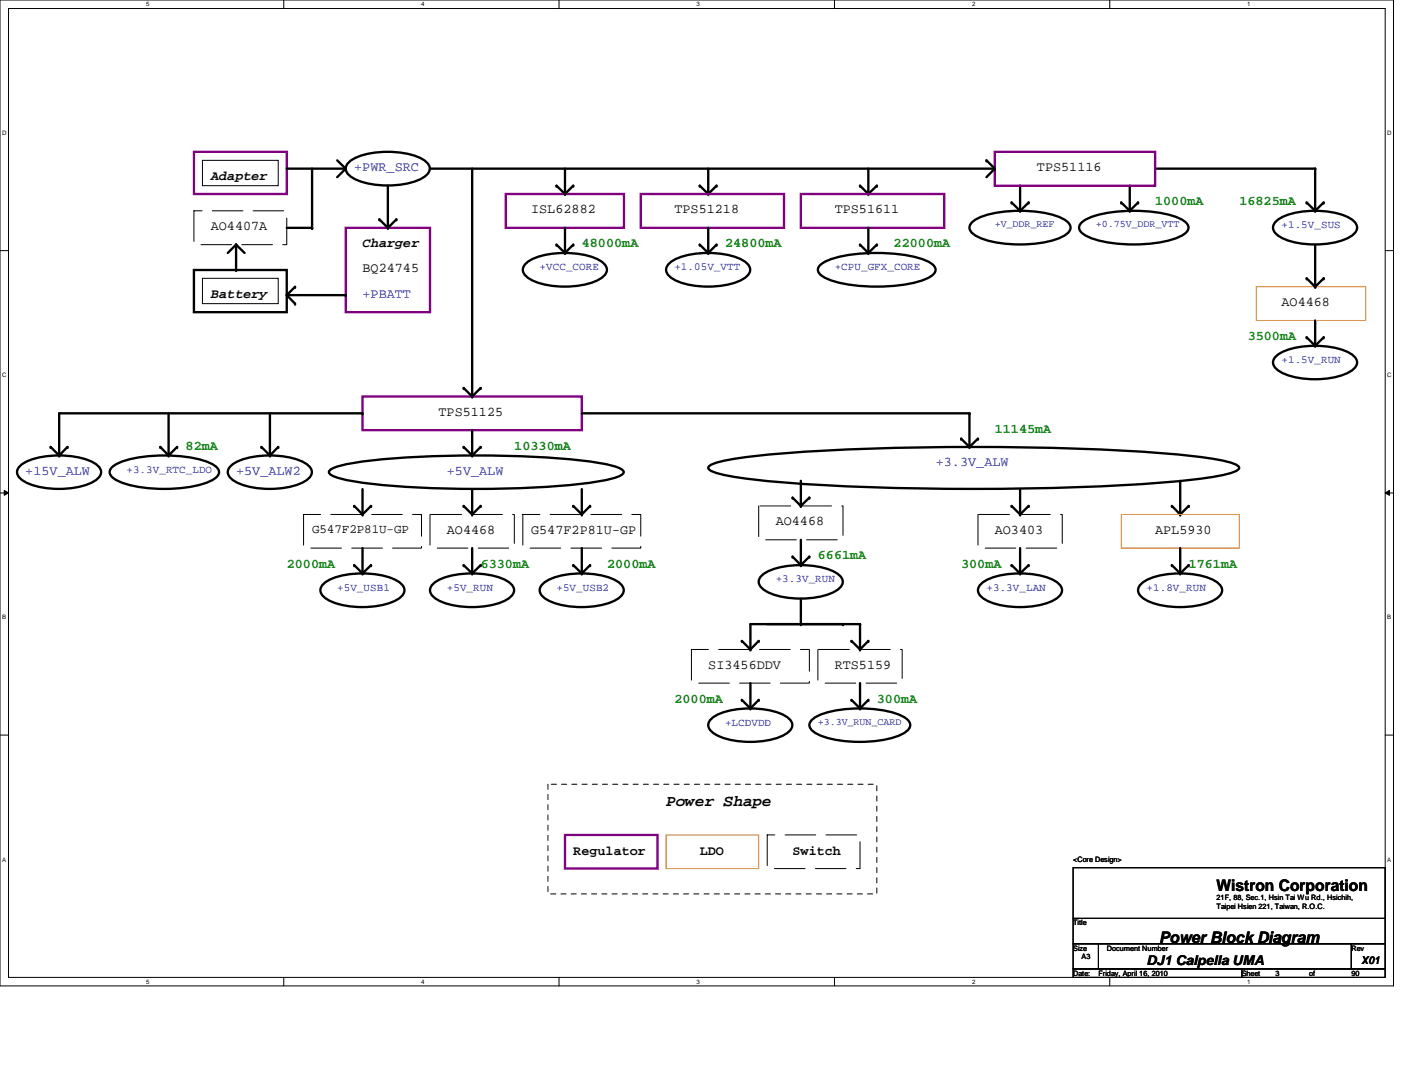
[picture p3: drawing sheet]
<svg xmlns="http://www.w3.org/2000/svg" width="279mm" height="216mm" viewBox="0 0 279 216" stroke-linecap="round" stroke-linejoin="round" font-family="sans-serif">
<path d="M0 0h277.1v196h-277.1zM1.7 1.7h273.8v192.6h-273.8z" fill="none" stroke="#000" stroke-width=".2"/>
<g fill="#fff">
<path d="M29 .2h.7v1.3h-.7z"/>
<path d="M29 194.5h.7v1.3h-.7z"/>
</g>
<path d="M56.4 0v1.7M56.4 194.3v1.7" fill="none" stroke="#000" stroke-width=".2"/>
<g fill="#fff">
<path d="M83.8 .2h.6v1.3h-.6z"/>
<path d="M83.8 194.5h.6v1.3h-.6z"/>
</g>
<path d="M111.2 0v1.7M111.2 194.3v1.7" fill="none" stroke="#000" stroke-width=".2"/>
<g fill="#fff">
<path d="M138.5 .2h.6v1.3h-.6z"/>
<path d="M138.5 194.5h.6v1.3h-.6z"/>
</g>
<path d="M165.9 0v1.7M165.9 194.3v1.7" fill="none" stroke="#000" stroke-width=".2"/>
<g fill="#fff">
<path d="M193.3 .2h.6v1.3h-.6z"/>
<path d="M193.3 194.5h.6v1.3h-.6z"/>
</g>
<path d="M220.7 0v1.7M220.7 194.3v1.7" fill="none" stroke="#000" stroke-width=".2"/>
<g fill="#fff">
<path d="M248 .2h.7v1.3h-.7z"/>
<path d="M248 194.5h.7v1.3h-.7z"/>
<path d="M.4 25.7h.9v1.4h-.9z"/>
<path d="M275.9 25.7h.8v1.4h-.8z"/>
<path d="M.4 73.9h.9v1.3h-.9z"/>
<path d="M275.9 73.9h.8v1.3h-.8z"/>
</g>
<path d="M0 49.8h1.7M275.5 49.8h1.7" fill="none" stroke="#000" stroke-width=".2"/>
<g fill="#fff">
<path d="M.4 122h.8v1.4h-.8z"/>
<path d="M275.9 122h.7v1.4h-.7z"/>
</g>
<path d="M0 98h1.7M.8 97.5l.9 .5-.9 .5zM275.5 98l.8-.5v1zM275.5 98h1.7" fill="none" stroke="#000" stroke-width=".2"/>
<path d="M.8 97.5l.9 .5-.9 .5zM275.5 98l.8-.5v1z" fill="#000"/>
<g fill="#fff">
<path d="M.4 170.2h.8v1.3h-.8z"/>
<path d="M275.9 170.2h.7v1.3h-.7z"/>
</g>
<path d="M40.3 31.9h15v5h-15zM40.3 55.3h15v5.1h-15zM0 146.1h1.7M275.5 146.1h1.7M213.4 172.5h62.1v10.1h-62.1zM213.4 182.6h62.1v5h-62.1zM213.4 187.6h5v5h-5zM213.4 192.6h33.5v1.7h-33.5zM218.4 187.6h50.3v5h-50.3zM246.9 192.6h28.6v1.7h-28.6zM268.7 187.6h6.8v5h-6.8z" fill="none" stroke="#000" stroke-width=".2"/>
<path d="M38.6 30.2h18.4v8.4h-18.4zM100.6 38.6h23.5v6.7h-23.5zM127.4 38.6h28.5v6.7h-28.5zM159.3 38.6h28.5v6.7h-28.5zM197.8 30.2h31.9v6.7h-31.9zM68.7 45.3h16.8v16.8h-16.8zM72.1 78.8h43.6v6.7h-43.6zM112.4 166h18.4v6.7h-18.4z" fill="none" stroke="#800080" stroke-width=".47"/>
<g fill="none" stroke="#000" stroke-width=".47">
<path d="M57 33.5h11.7M62.1 33.5v11.8h-5.1M67.1 31.9l1.6 1.6M68.7 33.5l-1.6 1.7M69.2 32.5a8.7 8.7 0 0 1 5.2-2.1 17 17 0 0 1 9.4 1.1 2.23 2.23 0 0 1 1.6 2.6 6.1 6.1 0 0 1-4.5 2.4 17.5 17.5 0 0 1-10.5-1 2.23 2.23 0 0 1-1.5-2.5zM77.1 36.9v8.4M85.5 33.5h112.3M93.9 33.5v45.3M110.7 36.9l1.7 1.7M112.4 33.5v5.1M114 36.9l-1.6 1.7M139.1 36.9l1.7 1.7"/>
<path d="M140.8 33.5v5.1M142.5 36.9l-1.7 1.7M171 36.9l1.7 1.7M172.7 33.5v5.1M174.4 36.9l-1.7 1.7M196.2 31.9l1.6 1.6M197.8 33.5l-1.6 1.7M202.9 36.9v5M224.7 36.9v5M229.7 33.5h31.8v8.4M38.6 53.7h18.4v8.4h-18.4zM46.9 48.6v5.1"/>
<path d="M46.9 48.6l-1.6 1.7M46.9 48.6l1.7 1.7M57 58.7l1.7 1.7M57 58.7h11.7M58.7 57l-1.7 1.7M75.4 43.6l1.7 1.7M78.8 43.6l-1.7 1.7M104.4 52.6a8.7 8.7 0 0 1 5.3-2.1 17 17 0 0 1 9.4 1.2 2.23 2.23 0 0 1 1.5 2.5 6.1 6.1 0 0 1-4.4 2.4 17.5 17.5 0 0 1-10.6-1 2.23 2.23 0 0 1-1.5-2.5zM110.7 48.6l1.7 1.7M112.4 45.3v5M114 48.6l-1.6 1.7M132.9 52.6a8.7 8.7 0 0 1 5.3-2.1 17 17 0 0 1 9.4 1.2 2.23 2.23 0 0 1 1.5 2.5 6.1 6.1 0 0 1-4.5 2.4 17.5 17.5 0 0 1-10.5-1 2.23 2.23 0 0 1-1.5-2.5z"/>
<path d="M139.1 48.6l1.7 1.7M140.8 45.3v5M142.5 48.6l-1.7 1.7M163.1 52.7a10.5 10.5 0 0 1 5.3-2 35 35 0 0 1 15.2 .9 3.3 3.3 0 0 1 2.5 2 2.28 2.28 0 0 1-1.6 1.7 30.2 30.2 0 0 1-14.7 1.4l-1.4-.2a10.7 10.7 0 0 1-5.3-2 1.15 1.15 0 0 1 0-1.8zM171 48.6l1.7 1.7M172.7 45.3v5M174.4 48.6l-1.7 1.7M193.2 44.3a9.8 9.8 0 0 1 5.4-2.1 24.2 24.2 0 0 1 12.7 1.2 2.06 2.06 0 0 1 1.5 2.3 6.6 6.6 0 0 1-4.5 2.4 24.7 24.7 0 0 1-13.9-1 2.05 2.05 0 0 1-1.5-2.3zM201.2 40.3l1.7 1.6M204.6 40.3l-1.7 1.6M215 44.3a11.1 11.1 0 0 1 5.9-2.1 28.1 28.1 0 0 1 13.7 1.2 2.46 2.46 0 0 1 1.7 1.9 2.46 2.46 0 0 1-1.7 1.8 27.9 27.9 0 0 1-18.3 0 2.46 2.46 0 0 1-1.7-1.8l.1-.5zM223 40.3l1.7 1.6"/>
<path d="M226.3 40.3l-1.6 1.6M253.6 44.2a8.7 8.7 0 0 1 5.3-2.1 17 17 0 0 1 9.4 1.2 2.23 2.23 0 0 1 1.5 2.5 6.1 6.1 0 0 1-4.5 2.4 17.5 17.5 0 0 1-10.5-1 2.23 2.23 0 0 1-1.5-2.5zM259.8 40.3l1.7 1.6M259.8 55.3l1.7 1.7M261.5 48.6v8.4M263.2 40.3l-1.7 1.6M263.2 55.3l-1.7 1.7M92.2 77.1l1.7 1.7M95.6 77.1l-1.7 1.7M253.6 71a8.8 8.8 0 0 1 5.3-2.1 17.1 17.1 0 0 1 9.4 1.2 2.2 2.2 0 0 1 1.5 2.5 6.1 6.1 0 0 1-4.5 2.4 17.5 17.5 0 0 1-10.5-1 2.22 2.22 0 0 1-1.5-2.5zM259.8 67.1l1.7 1.6M261.5 63.7v5"/>
<path d="M263.2 67.1l-1.7 1.6M3.8 92.8a8.8 8.8 0 0 1 5.3-2.1 17.1 17.1 0 0 1 9.4 1.2 2.2 2.2 0 0 1 1.5 2.5 6.1 6.1 0 0 1-4.4 2.4 17.5 17.5 0 0 1-10.6-1 2.22 2.22 0 0 1-1.5-2.5zM10.1 88.9l1.7 1.7M13.4 88.9l-1.6 1.7M22.3 92.9a11.3 11.3 0 0 1 5.8-2 28.3 28.3 0 0 1 13.7 1.2 2.44 2.44 0 0 1 1.8 1.8 2.46 2.46 0 0 1-1.8 1.8 27.9 27.9 0 0 1-18.2 0 2.46 2.46 0 0 1-1.8-1.8l.1-.5zM31.9 88.9l1.6 1.7M33.5 82.2v8.4M35.2 88.9l-1.7 1.7M45.7 92.8a8.8 8.8 0 0 1 5.3-2.1 17.1 17.1 0 0 1 9.4 1.2 2.2 2.2 0 0 1 1.5 2.5 6.1 6.1 0 0 1-4.4 2.4 17.5 17.5 0 0 1-10.6-1 2.22 2.22 0 0 1-1.5-2.5zM52 88.9l1.7 1.7M53.7 82.2v8.4M55.3 88.9l-1.6 1.7"/>
<path d="M65.5 93.5a12.7 12.7 0 0 1 5.9-1.6 209.4 209.4 0 0 1 46.7 0l1.5 .2a10.5 10.5 0 0 1 4.3 1.4l.1 .4a2.49 2.49 0 0 1-2 1.2 96.7 96.7 0 0 1-19.1 2 184.1 184.1 0 0 1-33-1.5 10.5 10.5 0 0 1-4.4-1.4l-.1-.3zM72.1 82.2h-60.3v8.4M72.1 97.2v5.1M92.2 88.9l1.7 1.7M93.9 85.5v5.1M93.9 97.2v5.1M95.6 88.9l-1.7 1.7M115.7 82.2h77.1v6.7M115.7 97.2v5.1M141 92.7a13.8 13.8 0 0 1 5.9-1.6 379.6 379.6 0 0 1 46.7-2.2 379.9 379.9 0 0 1 46.8 2.2l2.9 .5a6.8 6.8 0 0 1 3 1.1l.1 .3a2.51 2.51 0 0 1-2 1.2 122.3 122.3 0 0 1-20.2 2.2 553.6 553.6 0 0 1-71.4-.8 41.2 41.2 0 0 1-11.4-2l-.6-.6zM157.6 98.9l1.7 1.7M159.3 95.6v5"/>
<path d="M161 98.9l-1.7 1.7M191.1 87.2l1.7 1.7M194.5 87.2l-1.7 1.7M202.9 97.2v5.1M234.7 95.6v6.7M64.1 116.3a8.7 8.7 0 0 1 5.3-2.1 17 17 0 0 1 9.4 1.2 2.23 2.23 0 0 1 1.5 2.5 6.1 6.1 0 0 1-4.4 2.4 17.5 17.5 0 0 1-10.6-1 2.23 2.23 0 0 1-1.5-2.5zM70.4 100.6l1.7 1.7M70.4 112.4l1.7 1.6M72.1 109v5M73.8 100.6l-1.7 1.7M73.8 112.4l-1.7 1.6M85.9 116.3a8.7 8.7 0 0 1 5.3-2.1 17 17 0 0 1 9.4 1.2 2.23 2.23 0 0 1 1.5 2.5 6.1 6.1 0 0 1-4.4 2.4 17.5 17.5 0 0 1-10.6-1 2.23 2.23 0 0 1-1.5-2.5z"/>
<path d="M92.2 100.6l1.7 1.7M92.2 112.4l1.7 1.6M93.9 109v5M95.6 100.6l-1.7 1.7M95.6 112.4l-1.7 1.6M107.7 116.3a8.7 8.7 0 0 1 5.3-2.1 17 17 0 0 1 9.4 1.2 2.23 2.23 0 0 1 1.5 2.5 6.1 6.1 0 0 1-4.4 2.4 17.5 17.5 0 0 1-10.6-1 2.23 2.23 0 0 1-1.5-2.5zM114 100.6l1.7 1.7M114 112.4l1.7 1.6M115.7 109v5M117.3 100.6l-1.6 1.7M117.3 112.4l-1.6 1.6M151.3 114.6a8.8 8.8 0 0 1 5.3-2.1 17.1 17.1 0 0 1 9.4 1.2 2.2 2.2 0 0 1 1.5 2.5 6.1 6.1 0 0 1-4.4 2.4 17.5 17.5 0 0 1-10.6-1 2.22 2.22 0 0 1-1.5-2.5z"/>
<path d="M157.6 110.7l1.7 1.7M159.3 107.3v5.1M159.3 119v5.1M161 110.7l-1.7 1.7M194.9 116.3a8.7 8.7 0 0 1 5.3-2.1 17 17 0 0 1 9.4 1.2 2.23 2.23 0 0 1 1.5 2.5 6.1 6.1 0 0 1-4.4 2.4 17.5 17.5 0 0 1-10.6-1 2.23 2.23 0 0 1-1.5-2.5zM201.2 100.6l1.7 1.7M201.2 112.4l1.7 1.6M202.9 109v5M204.6 112.4l-1.7 1.6M204.6 100.6l-1.7 1.7M226.7 116.3a8.7 8.7 0 0 1 5.3-2.1 17 17 0 0 1 9.4 1.2 2.23 2.23 0 0 1 1.5 2.5 6.1 6.1 0 0 1-4.4 2.4 17.5 17.5 0 0 1-10.6-1 2.23 2.23 0 0 1-1.5-2.5zM233 100.6l1.7 1.7"/>
<path d="M233 112.4l1.7 1.6M234.7 109v5M236.4 100.6l-1.7 1.7M236.4 112.4l-1.7 1.6M147.5 127.4l1.7 1.7M147.5 139.1l1.7 1.7M149.2 129.1v-5h21.8v5M149.2 135.8v5M150.9 127.4l-1.7 1.7M150.9 139.1l-1.7 1.7M169.3 127.4l1.7 1.7M169.3 139.1l1.7 1.7"/>
<path d="M171 135.8v5M172.7 127.4l-1.7 1.7M172.7 139.1l-1.7 1.7M141.3 143.1a8.8 8.8 0 0 1 5.2-2.1 17.1 17.1 0 0 1 9.4 1.2 2.2 2.2 0 0 1 1.6 2.5 6.1 6.1 0 0 1-4.5 2.4 17.5 17.5 0 0 1-10.6-1 2.22 2.22 0 0 1-1.4-2.5zM161.4 143.2a9.9 9.9 0 0 1 5.4-2 24.2 24.2 0 0 1 12.6 1.1 2.03 2.03 0 0 1 1.5 2.3 6.6 6.6 0 0 1-4.5 2.3 24.6 24.6 0 0 1-13.8-.9 2.05 2.05 0 0 1-1.5-2.3z"/>
</g>
<g fill="#000">
<circle cx="68.7" cy="33.5" r=".23"/>
<circle cx="110.7" cy="36.9" r=".23"/>
<circle cx="112.4" cy="38.6" r=".23"/>
<circle cx="114" cy="36.9" r=".23"/>
<circle cx="139.1" cy="36.9" r=".23"/>
<circle cx="140.8" cy="38.6" r=".23"/>
<circle cx="142.5" cy="36.9" r=".23"/>
<circle cx="171" cy="36.9" r=".23"/>
<circle cx="172.7" cy="38.6" r=".23"/>
<circle cx="174.4" cy="36.9" r=".23"/>
<circle cx="196.2" cy="31.9" r=".23"/>
<circle cx="197.8" cy="33.5" r=".23"/>
<circle cx="261.5" cy="33.5" r=".23"/>
<circle cx="46.9" cy="53.7" r=".23"/>
<circle cx="46.9" cy="48.6" r=".23"/>
<circle cx="58.7" cy="57" r=".23"/>
<circle cx="62.1" cy="45.3" r=".23"/>
<circle cx="68.7" cy="58.7" r=".23"/>
<circle cx="75.4" cy="43.6" r=".23"/>
<circle cx="77.1" cy="45.3" r=".23"/>
<circle cx="78.8" cy="43.6" r=".23"/>
<circle cx="110.7" cy="48.6" r=".23"/>
<circle cx="112.4" cy="50.3" r=".23"/>
<circle cx="114" cy="48.6" r=".23"/>
<circle cx="139.1" cy="48.6" r=".23"/>
<circle cx="140.8" cy="50.3" r=".23"/>
<circle cx="142.5" cy="48.6" r=".23"/>
<circle cx="171" cy="48.6" r=".23"/>
<circle cx="172.7" cy="50.3" r=".23"/>
<circle cx="174.4" cy="48.6" r=".23"/>
<circle cx="201.2" cy="40.3" r=".23"/>
<circle cx="202.9" cy="41.9" r=".23"/>
<circle cx="204.6" cy="40.3" r=".23"/>
<circle cx="223" cy="40.3" r=".23"/>
<circle cx="224.7" cy="41.9" r=".23"/>
<circle cx="226.3" cy="40.3" r=".23"/>
<circle cx="259.8" cy="55.3" r=".23"/>
<circle cx="259.8" cy="40.3" r=".23"/>
<circle cx="261.5" cy="41.9" r=".23"/>
<circle cx="261.5" cy="57" r=".23"/>
<circle cx="263.2" cy="55.3" r=".23"/>
<circle cx="263.2" cy="40.3" r=".23"/>
<circle cx="58.7" cy="60.4" r=".23"/>
<circle cx="92.2" cy="77.1" r=".23"/>
<circle cx="93.9" cy="78.8" r=".23"/>
<circle cx="95.6" cy="77.1" r=".23"/>
<circle cx="259.8" cy="67.1" r=".23"/>
<circle cx="261.5" cy="68.7" r=".23"/>
<circle cx="263.2" cy="67.1" r=".23"/>
<circle cx="10.1" cy="88.9" r=".23"/>
<circle cx="11.8" cy="90.6" r=".23"/>
<circle cx="13.4" cy="88.9" r=".23"/>
<circle cx="31.9" cy="88.9" r=".23"/>
<circle cx="33.5" cy="90.6" r=".23"/>
<circle cx="35.2" cy="88.9" r=".23"/>
<circle cx="52" cy="88.9" r=".23"/>
<circle cx="53.7" cy="90.6" r=".23"/>
<circle cx="55.3" cy="88.9" r=".23"/>
<circle cx="72.1" cy="82.2" r=".23"/>
<circle cx="92.2" cy="88.9" r=".23"/>
<circle cx="93.9" cy="90.6" r=".23"/>
<circle cx="95.6" cy="88.9" r=".23"/>
<circle cx="157.6" cy="98.9" r=".23"/>
<circle cx="161" cy="98.9" r=".23"/>
<circle cx="191.1" cy="87.2" r=".23"/>
<circle cx="192.8" cy="82.2" r=".23"/>
<circle cx="192.8" cy="88.9" r=".23"/>
<circle cx="194.5" cy="87.2" r=".23"/>
<circle cx="70.4" cy="100.6" r=".23"/>
<circle cx="70.4" cy="112.4" r=".23"/>
<circle cx="72.1" cy="114" r=".23"/>
<circle cx="72.1" cy="102.3" r=".23"/>
<circle cx="73.8" cy="112.4" r=".23"/>
<circle cx="73.8" cy="100.6" r=".23"/>
<circle cx="92.2" cy="112.4" r=".23"/>
<circle cx="92.2" cy="100.6" r=".23"/>
<circle cx="93.9" cy="102.3" r=".23"/>
<circle cx="93.9" cy="114" r=".23"/>
<circle cx="95.6" cy="100.6" r=".23"/>
<circle cx="95.6" cy="112.4" r=".23"/>
<circle cx="114" cy="100.6" r=".23"/>
<circle cx="114" cy="112.4" r=".23"/>
<circle cx="115.7" cy="102.3" r=".23"/>
<circle cx="115.7" cy="114" r=".23"/>
<circle cx="117.3" cy="112.4" r=".23"/>
<circle cx="117.3" cy="100.6" r=".23"/>
<circle cx="157.6" cy="110.7" r=".23"/>
<circle cx="159.3" cy="112.4" r=".23"/>
<circle cx="159.3" cy="100.6" r=".23"/>
<circle cx="161" cy="110.7" r=".23"/>
<circle cx="201.2" cy="112.4" r=".23"/>
<circle cx="201.2" cy="100.6" r=".23"/>
<circle cx="202.9" cy="114" r=".23"/>
<circle cx="202.9" cy="102.3" r=".23"/>
<circle cx="204.6" cy="112.4" r=".23"/>
<circle cx="204.6" cy="100.6" r=".23"/>
<circle cx="233" cy="112.4" r=".23"/>
<circle cx="233" cy="100.6" r=".23"/>
<circle cx="234.7" cy="102.3" r=".23"/>
<circle cx="234.7" cy="114" r=".23"/>
<circle cx="236.4" cy="100.6" r=".23"/>
<circle cx="236.4" cy="112.4" r=".23"/>
<circle cx="147.5" cy="127.4" r=".23"/>
<circle cx="147.5" cy="139.1" r=".23"/>
<circle cx="149.2" cy="129.1" r=".23"/>
<circle cx="150.9" cy="139.1" r=".23"/>
<circle cx="150.9" cy="127.4" r=".23"/>
<circle cx="159.3" cy="124.1" r=".23"/>
<circle cx="167.6" cy="124.1" r=".23"/>
<circle cx="169.3" cy="127.4" r=".23"/>
<circle cx="169.3" cy="139.1" r=".23"/>
<circle cx="171" cy="129.1" r=".23"/>
<circle cx="171" cy="124.1" r=".23"/>
<circle cx="172.7" cy="127.4" r=".23"/>
<circle cx="172.7" cy="139.1" r=".23"/>
<circle cx="149.2" cy="140.8" r=".23"/>
<circle cx="171" cy="140.8" r=".23"/>
</g>
<path d="M249.8 57h21.8v6.7h-21.8zM223 102.3h23.5v6.7h-23.5zM132.5 166h18.4v6.7h-18.4z" fill="none" stroke="#ff8000" stroke-width=".2"/>
<path d="M38.6 41.9h18.4v6.7h-18.4zM60.4 102.3h23.4v6.7h-23.4zM85.5 102.3h16.8v6.7h-16.8zM104 102.3h23.4v6.7h-23.4zM150.9 100.6h16.7v6.7h-16.7zM194.5 102.3h16.7v6.7h-16.7zM137.5 129.1h23.5v6.7h-23.5zM162.6 129.1h16.8v6.7h-16.8zM152.6 166h18.4v6.7h-18.4z" fill="none" stroke="#000" stroke-width=".2" stroke-dasharray="6.1 2"/>
<path d="M109 155.9h65.4v21.8h-65.4z" fill="none" stroke="#000" stroke-width=".2" stroke-dasharray="1 1 1 1 1 1 1 1"/>
<g font-size="3.2">
<text x="132.5" y="160.3">Power Shape</text>
<text x="241.9" y="177.2">Wistron Corporation</text>
<text x="230.5" y="187.5">Power Block Diagram</text>
</g>
<g font-size="2.7">
<text x="41.9" y="35.7">Adapter</text>
<text x="206.2" y="34">TPS51116</text>
<text x="41.9" y="45.8">AO4407A</text>
<text x="105.6" y="42.4">ISL62882</text>
<text x="134.1" y="42.4">TPS51218</text>
<text x="166" y="42.4">TPS51611</text>
<text x="72.1" y="49.1">Charger</text>
<text x="41.9" y="59.2">Battery</text>
<text x="72.1" y="54.1">BQ24745</text>
<text x="254.8" y="60.8">AO4468</text>
<text x="87.2" y="82.6">TPS51125</text>
<text x="88.9" y="106.1">AO4468</text>
<text x="105.6" y="106.1">G547F2P81U-GP</text>
<text x="154.3" y="104.4">AO4468</text>
<text x="197.8" y="106.1">AO3403</text>
<text x="229.7" y="106.1">APL5930</text>
<text x="140.8" y="132.9">SI3456DDV</text>
<text x="166" y="132.9">RTS5159</text>
<text x="114" y="169.9">Regulator</text>
<text x="139.1" y="169.9">LDO</text>
<text x="157.6" y="169.9">Switch</text>
<text x="228" y="191.9">DJ1 Calpella UMA</text>
</g>
<g font-size="2.7" fill="#00f">
<text x="70.4" y="34">+PWR_SRC</text>
<text x="72.1" y="59.2">+PBATT</text>
<text x="5" y="94.4">+15V_ALW</text>
<text x="46.9" y="94.4">+5V_ALW2</text>
<text x="88.9" y="94.4">+5V_ALW</text>
<text x="186.1" y="92.7">+3.3V_ALW</text>
</g>
<g font-size="2.7" fill="#008000">
<text x="229.7" y="40.8">1000mA</text>
<text x="246.5" y="40.8">16825mA</text>
<text x="115.7" y="49.2">48000mA</text>
<text x="144.2" y="49.2">24800mA</text>
<text x="177.7" y="49.2">22000mA</text>
<text x="248.1" y="67.6">3500mA</text>
<text x="36.9" y="89.5">82mA</text>
<text x="102.3" y="89.5">10330mA</text>
<text x="197.8" y="86.1">11145mA</text>
<text x="57" y="112.9">2000mA</text>
<text x="95.6" y="112.9">6330mA</text>
<text x="120.7" y="112.9">2000mA</text>
<text x="162.6" y="111.2">6661mA</text>
<text x="191.1" y="112.9">300mA</text>
<text x="236.4" y="112.9">1761mA</text>
<text x="134.1" y="139.7">2000mA</text>
<text x="174.4" y="139.7">300mA</text>
</g>
<text font-size="2.5" x="62.1" y="106">G547F2P81U-GP</text>
<g font-size="2.2" fill="#00f">
<text x="254.8" y="45.4">+1.5V_SUS</text>
<text x="107.3" y="53.8">+VCC_CORE</text>
<text x="134.1" y="53.8">+1.05V_VTT</text>
<text x="166" y="53.8">+CPU_GFX_CORE</text>
<text x="254.8" y="72.2">+1.5V_RUN</text>
<text x="25.1" y="94">+3.3V_RTC_LDO</text>
<text x="67.1" y="117.5">+5V_USB1</text>
<text x="88.9" y="117.5">+5V_RUN</text>
<text x="110.7" y="117.5">+5V_USB2</text>
<text x="154.3" y="115.8">+3.3V_RUN</text>
<text x="196.2" y="117.5">+3.3V_LAN</text>
<text x="228" y="117.5">+1.8V_RUN</text>
<text x="144.2" y="144.3">+LCDVDD</text>
</g>
<text font-size="2.2" x="270.8" y="191.6">X01</text>
<g font-size="2" fill="#00f">
<text x="197.8" y="45.2">+V_DDR_REF</text>
<text x="217.9" y="45.2">+0.75V_DDR_VTT</text>
<text x="162.6" y="144.1">+3.3V_RUN_CARD</text>
</g>
<g font-size="1.5">
<text x="213.4" y="171.4">&lt;Core Design&gt;</text>
<text x="241.9" y="178.9">21F, 88, Sec.1, Hsin Tai Wu Rd., Hsichih,</text>
<text x="213.4" y="183.9">Title</text>
<text x="241.9" y="180.6">Taipei Hsien 221, Taiwan, R.O.C.</text>
<text x="213.4" y="189">Size</text>
<text x="215.1" y="190.6">A3</text>
<text x="220.1" y="189">Document Number</text>
<text x="268.7" y="189">Rev</text>
<text x="213.4" y="194">Date:</text>
<text x="218.4" y="194">Friday, April 16, 2010</text>
<text x="246.9" y="194">Sheet</text>
<text x="253.7" y="194">3</text>
<text x="260.3" y="194">of</text>
<text x="268.7" y="194">90</text>
</g>
<g font-size="1.2">
<text x="29" y="1.3">5</text>
<text x="83.8" y="1.3">4</text>
<text x="138.5" y="1.3">3</text>
<text x="193.3" y="1.3">2</text>
<text x="248" y="1.3">1</text>
<text x=".4" y="26.8">D</text>
<text x="275.9" y="26.8">D</text>
<text x=".4" y="75">C</text>
<text x="275.9" y="75">C</text>
<text x=".4" y="123.1">B</text>
<text x="275.9" y="123.1">B</text>
<text x=".4" y="171.3">A</text>
<text x="275.9" y="171.3">A</text>
<text x="29" y="195.6">5</text>
<text x="83.8" y="195.6">4</text>
<text x="138.5" y="195.6">3</text>
<text x="193.3" y="195.6">2</text>
<text x="248" y="195.6">1</text>
</g>
</svg>
